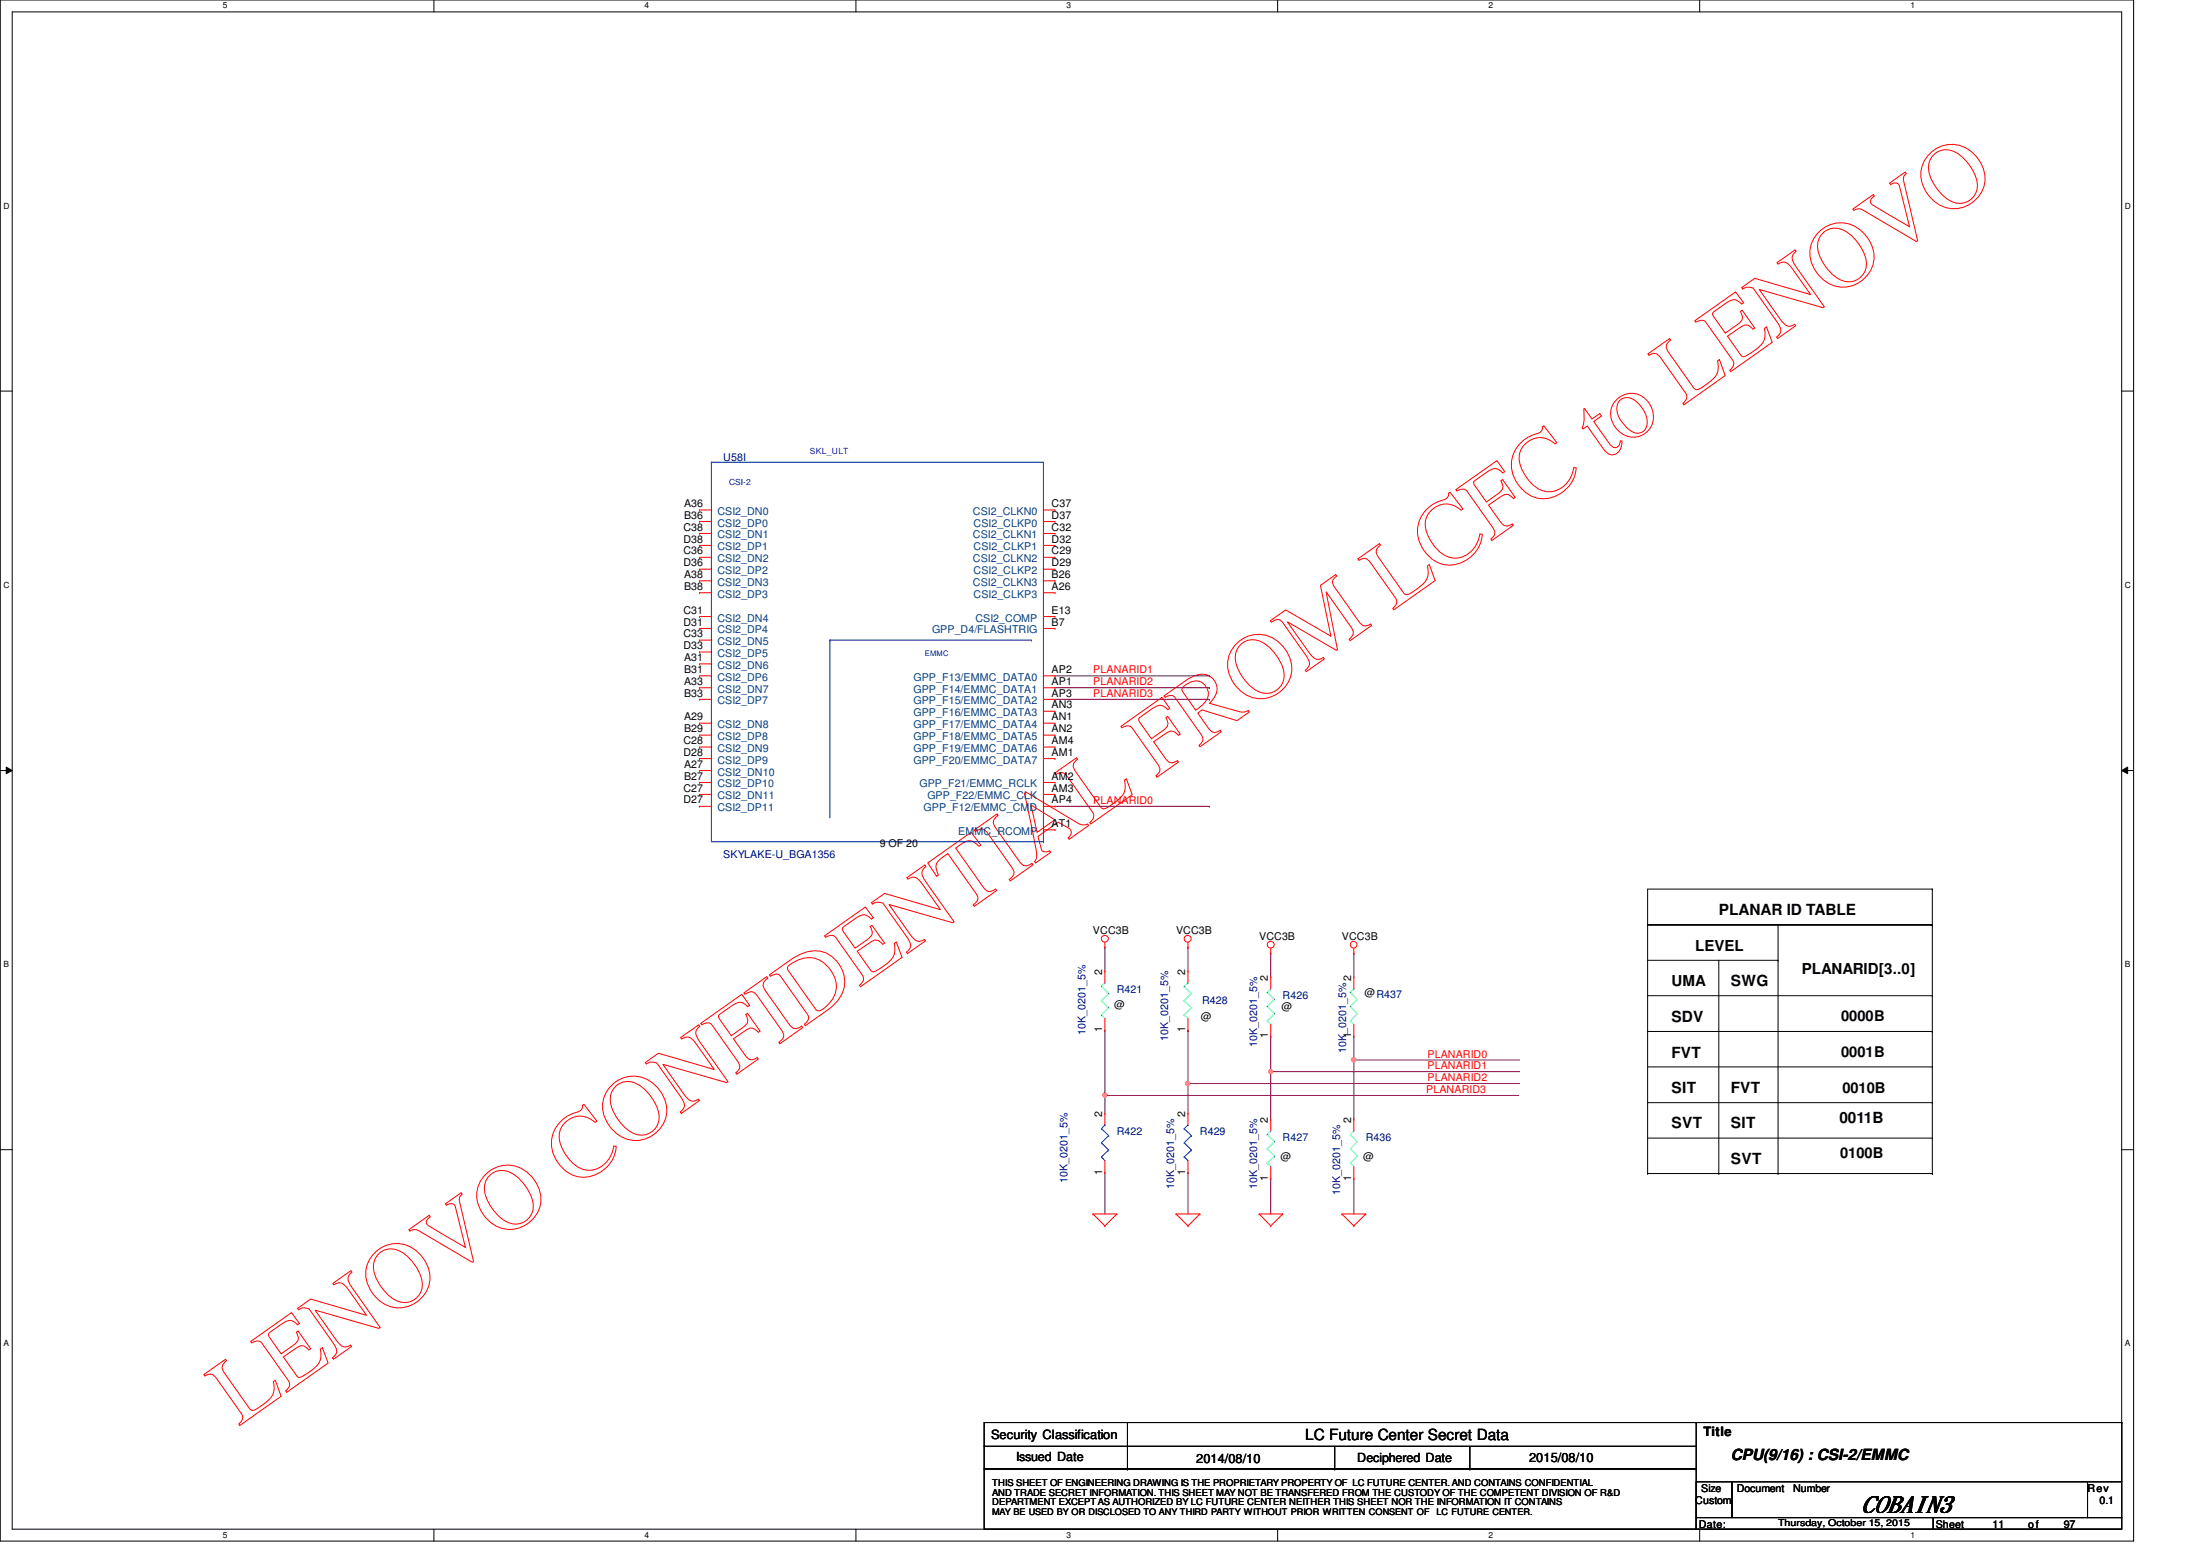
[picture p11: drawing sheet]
<svg xmlns="http://www.w3.org/2000/svg" width="297mm" height="210mm" viewBox="0 0 297 210" stroke-linecap="round" stroke-linejoin="round" font-family="sans-serif">
<path d="M0 0h288.1v208h-288.1zM1.6 1.6h284.9v204.8h-284.9z" fill="none" stroke="#000" stroke-width=".14"/>
<g fill="#fff">
<path d="M30.1 .2h.6v1.2h-.6z"/>
<path d="M30.1 206.6h.6v1.2h-.6z"/>
</g>
<path d="M58.6 0v1.6M58.6 206.4v1.6" fill="none" stroke="#000" stroke-width=".14"/>
<g fill="#fff">
<path d="M87 .2h.6v1.2h-.6z"/>
<path d="M87 206.6h.6v1.2h-.6z"/>
</g>
<path d="M115.6 0v1.6M115.6 206.4v1.6" fill="none" stroke="#000" stroke-width=".14"/>
<g fill="#fff">
<path d="M144 .2h.6v1.2h-.6z"/>
<path d="M144 206.6h.6v1.2h-.6z"/>
</g>
<path d="M172.5 0v1.6M172.5 206.4v1.6" fill="none" stroke="#000" stroke-width=".14"/>
<g fill="#fff">
<path d="M201 .2h.5v1.2h-.5z"/>
<path d="M201 206.6h.5v1.2h-.5z"/>
</g>
<path d="M229.5 0v1.6M229.5 206.4v1.6" fill="none" stroke="#000" stroke-width=".14"/>
<g fill="#fff">
<path d="M257.9 .2h.6v1.2h-.6z"/>
<path d="M257.9 206.6h.6v1.2h-.6z"/>
<path d="M.5 27.2h.7v1.2h-.7z"/>
<path d="M286.9 27.2h.8v1.2h-.8z"/>
<path d="M.5 78.4h.7v1.1h-.7z"/>
<path d="M286.9 78.4h.8v1.1h-.8z"/>
</g>
<path d="M0 52.8h1.6M286.5 52.8h1.6" fill="none" stroke="#000" stroke-width=".14"/>
<g fill="#fff">
<path d="M.5 129.6h.7v1.2h-.7z"/>
<path d="M286.9 129.6h.7v1.2h-.7z"/>
</g>
<path d="M0 104h1.6M.8 103.5l.8 .5-.8 .4zM286.5 104l.8-.5v.9zM286.5 104h1.6" fill="none" stroke="#000" stroke-width=".14"/>
<path d="M.8 103.5l.8 .5-.8 .4zM286.5 104l.8-.5v.9z" fill="#000"/>
<g fill="#fff">
<path d="M.5 180.8h.7v1.1h-.7z"/>
<path d="M286.9 180.8h.7v1.1h-.7z"/>
</g>
<g fill="none" stroke="#000" stroke-width=".14">
<path d="M222.5 124.8h38.4M222.5 134.4h38.4M222.5 129.6h17.6M222.5 139.2h38.4M232.1 129.6v28.8M240.1 129.6h.1M240.1 124.8v33.6M260.9 120h.1M260.9 124.8h.1M260.9 134.4h.1M260.9 139.2h.1M260.9 120h-38.4v38.4"/>
<path d="M260.9 120v38.4M0 155.2h1.6M222.5 158.4h.1M222.5 158.4h38.4M222.5 144h38.4M222.5 148.8h38.4M222.5 153.6h38.4M232.1 158.4h.1M240.1 158.4h.1M260.9 158.4h.1M260.9 144h.1M260.9 148.8h.1"/>
<path d="M260.9 153.6h.1M286.5 155.2h1.6"/>
</g>
<g fill="none" stroke="#800040" stroke-width=".14">
<path d="M142.4 91.2h20.9M142.4 92.8h20.9M142.4 94.4h20.9M163.3 91.2h.1M163.3 92.8h.1M163.3 94.4h.1M142.4 108.8h20.9M163.3 108.8h.1M171.6 128.7h.1M171.6 128.7v3.2M171.6 144.7h.1M171.6 159.1h.1"/>
<path d="M171.6 144.7v6.4M171.6 159.1v4.8M171.6 144.7h33.6M182.8 143.1h.1M182.8 143.1h22.4"/>
</g>
<circle cx="171.6" cy="144.6" r=".3" fill="#f0f"/>
<circle cx="171.6" cy="144.6" r=".3" fill="none" stroke="#f0f" stroke-width=".14"/>
<path d="M171.6 139.9h.1M171.6 139.9v4.8M182.8 139.9h.1M182.8 128.7h.1M182.8 128.7v3.2M182.8 139.9v11.2M182.8 159.1h.1M182.8 143.1h.1M182.8 159.1v4.8" fill="none" stroke="#800040" stroke-width=".14"/>
<circle cx="182.8" cy="143" r=".31" fill="#f0f"/>
<circle cx="182.8" cy="143" r=".31" fill="none" stroke="#f0f" stroke-width=".14"/>
<g fill="none" stroke="#800040" stroke-width=".14">
<path d="M149.2 127.8h.1M149.2 127.8v3.3M160.4 127.8h.1M160.4 127.8v3.3M149.2 147.9h.1M149.2 158.3h.1M149.2 147.9v2.4M149.2 158.3v5.6M160.4 146.3h.1M160.4 158.3h.1M160.4 146.3v4M160.4 158.3v5.6"/>
<path d="M160.4 146.3h44.8"/>
</g>
<circle cx="160.4" cy="146.3" r=".3" fill="#f0f"/>
<circle cx="160.4" cy="146.3" r=".3" fill="none" stroke="#f0f" stroke-width=".14"/>
<path d="M160.4 139.1h.1M160.4 139.1v7.2M149.2 147.9h.1M149.2 147.9h55.8" fill="none" stroke="#800040" stroke-width=".14"/>
<circle cx="149.2" cy="147.8" r=".3" fill="#f0f"/>
<circle cx="149.2" cy="147.8" r=".3" fill="none" stroke="#f0f" stroke-width=".14"/>
<path d="M149.2 139.1h.1M149.2 139.1v8.8" fill="none" stroke="#800040" stroke-width=".14"/>
<g fill="none" stroke="#f00" stroke-width=".14">
<path d="M94.4 68.8h.1M94.4 70.4h.1M94.4 72h.1M94.4 73.6h.1M94.4 75.2h.1M94.4 76.8h.1M94.4 78.4h.1M94.4 68.8h1.7M94.4 70.4h1.7M94.4 72h1.7M94.4 73.6h1.7M94.4 75.2h1.7"/>
<path d="M94.4 76.8h1.7M94.4 78.4h1.7M140.9 68.8h1.5M140.9 70.4h1.5M140.9 72h1.5M140.9 73.6h1.5M140.9 75.2h1.5M140.9 76.8h1.5M140.9 78.4h1.5M142.4 68.8h.1M142.4 70.4h.1M142.4 72h.1"/>
<path d="M142.4 73.6h.1M142.4 75.2h.1M142.4 76.8h.1M142.4 78.4h.1M94.4 80h.1M94.4 83.2h.1M94.4 84.8h.1M94.4 86.4h.1M94.4 88h.1M94.4 89.6h.1M94.4 91.2h.1M94.4 92.8h.1"/>
<path d="M94.4 94.4h.1M94.4 97.6h.1M94.4 99.2h.1M94.4 80h1.7M94.4 83.2h1.7M94.4 84.8h1.7M94.4 86.4h1.7M94.4 88h1.7M94.4 89.6h1.7M94.4 91.2h1.7M94.4 92.8h1.7M94.4 94.4h1.7"/>
<path d="M94.4 97.6h1.7M94.4 99.2h1.7M140.9 80h1.5M140.9 83.2h1.5M140.9 84.8h1.5M140.9 91.2h1.5M140.9 92.8h1.5M140.9 94.4h1.5M140.9 97.6h1.5M140.9 99.2h1.5M140.9 96h1.5M142.4 80h.1"/>
<path d="M142.4 83.2h.1M142.4 84.8h.1M142.4 91.2h.1M142.4 92.8h.1M142.4 94.4h.1M142.4 96h.1M142.4 97.6h.1M142.4 99.2h.1M94.4 100.8h.1M94.4 102.4h.1M94.4 104h.1M94.4 105.6h.1"/>
<path d="M94.4 107.2h.1M94.4 108.8h.1M94.4 100.8h1.7M94.4 102.4h1.7M94.4 104h1.7M94.4 105.6h1.7M94.4 107.2h1.7M94.4 108.8h1.7M140.9 100.8h1.5M140.9 102.4h1.5M140.9 105.6h1.5M140.9 107.2h1.5"/>
<path d="M140.9 108.8h1.5M140.9 112h1.5M142.4 100.8h.1M142.4 102.4h.1M142.4 105.6h.1M142.4 107.2h.1M142.4 108.8h.1M142.4 112h.1M149.2 127.8h.1M149.2 139.1h.1M149.2 131.1h.1M149.2 127.2v.6"/>
<path d="M149.2 131.1v1.6M149.2 137.5v1.6M160.4 127.8h.1M160.4 139.1h.1M160.4 131.1h.1M160.4 127.2v.6M160.4 131.1v1.6M160.4 137.5v1.6M171.6 128.7h.1M171.6 139.9h.1M171.6 131.9h.1M171.6 128v.7"/>
<path d="M171.6 131.9v1.6M171.6 138.3v1.6M182.8 128.7h.1M182.8 139.9h.1M182.8 131.9h.1M182.8 128v.7M182.8 131.9v1.6M182.8 138.3v1.6M149.2 158.3h.1M149.2 150.3h.1M149.2 150.3v1.5M149.2 156.7v1.6"/>
<path d="M160.4 158.3h.1M160.4 150.3h.1M160.4 150.3v1.5M160.4 156.7v1.6M171.6 159.1h.1M171.6 151.1h.1M171.6 151.1v1.6M171.6 157.5v1.6M182.8 159.1h.1M182.8 151.1h.1M182.8 151.1v1.6M182.8 157.5v1.6"/>
<path d="M147.6 163.9h.1M147.6 163.9h3.2M147.6 163.9l1.6 1.6M149.2 165.5h.1M150.8 163.9h.1M150.8 163.9l-1.6 1.6M158.8 163.9h.1M158.8 163.9h3.2M158.8 163.9l1.6 1.6M160.4 165.5h.1M162 163.9h.1M162 163.9l-1.6 1.6"/>
<path d="M170 163.9h.1M170 163.9h3.2M170 163.9l1.6 1.6M171.6 165.5h.1M173.2 163.9h.1M173.2 163.9l-1.6 1.6M181.2 163.9h.1M181.2 163.9h3.2M181.2 163.9l1.6 1.6M182.8 165.5h.1M184.4 163.9h.1M184.4 163.9l-1.6 1.6"/>
<circle cx="149.2" cy="126.7" r=".46"/>
<circle cx="160.4" cy="126.7" r=".46"/>
<circle cx="171.6" cy="127.5" r=".46"/>
<circle cx="182.8" cy="127.5" r=".45"/>
</g>
<g fill="none" stroke="#000" stroke-width=".14">
<path d="M132.9 192h96.1v3.2h-96.1zM132.9 195.2h96.1v3.1h-96.1zM132.9 198.3h96.1v8.1h-96.1zM152.2 195.2h.1M152.2 198.3h.1M152.2 192v6.3M180.2 198.3h.1M180.2 195.2v3.1M198.5 198.3h.1M198.5 195.2v3.1M228.9 192h57.6M286.5 192h.1"/>
<path d="M286.5 192v8M229 200h4.8v4.9h-4.8zM229 204.9h32v1.5h-32zM233.8 200h48.1v4.9h-48.1zM261 204.9h25.5v1.5h-25.5zM281.9 200h4.6v4.9h-4.6z"/>
</g>
<g fill="none" stroke="#00ff80" stroke-width=".14">
<path d="M148.7 137h.1M148.7 135.1h.1M148.7 133.1h.1M148.7 137l.5 .5M148.7 135.1l1 .9M148.7 133.1l1 1M149.2 132.7h.1M149.2 132.7l-.5 .4M149.7 136h.1M149.7 134.1h.1M149.7 136l-1 1M149.7 134.1l-1 1"/>
<path d="M159.9 137h.1M159.9 135.1h.1M159.9 133.1h.1M159.9 137l.5 .5M159.9 135.1l1 .9M159.9 133.1l1 1M160.4 132.7h.1M160.4 132.7l-.5 .4M160.9 136h.1M160.9 134.1h.1M160.9 136l-1 1M160.9 134.1l-1 1"/>
<path d="M171.1 137.8h.1M171.1 135.8h.1M171.1 133.9h.1M171.1 137.8l.5 .5M171.1 135.8l1 1M171.1 133.9l1 1M171.6 133.5h.1M171.6 133.5l-.5 .4M172.1 136.8h.1M172.1 134.9h.1M172.1 136.8l-1 1M172.1 134.9l-1 .9"/>
<path d="M182.3 137.8h.1M182.3 135.8h.1M182.3 133.9h.1M182.3 137.8l.5 .5M182.3 135.8l1 1M182.3 133.9l1 1M182.8 133.5h.1M182.8 133.5l-.5 .4M183.3 136.8h.1M183.3 134.9h.1M183.3 136.8l-1 1M183.3 134.9l-1 .9"/>
<path d="M171.1 157h.1M171.1 155.1h.1M171.1 153.2h.1M171.1 157l.5 .5M171.1 155.1l1 .9M171.1 153.2l1 .9M171.6 152.7h.1M171.6 152.7l-.5 .5M172.1 156h.1M172.1 154.1h.1M172.1 156l-1 1M172.1 154.1l-1 1"/>
</g>
<g fill="none" stroke="#00f" stroke-width=".14">
<path d="M96.1 62.4h.1M96.1 62.4v51.2h44.8M96.1 62.4h44.8M140.9 62.4h.1M140.9 62.4v51.2M112.1 86.4h.1M112.1 86.4v24M112.1 86.4h27.2M139.3 86.4h.1M140.9 113.6h.1M148.7 156.2h.1M148.7 154.3h.1"/>
<path d="M148.7 152.4h.1M148.7 156.2l.5 .5M148.7 154.3l1 .9M148.7 152.4l1 .9M149.2 151.8h.1M149.2 151.8l-.5 .6M149.7 155.2h.1M149.7 153.3h.1M149.7 155.2l-1 1M149.7 153.3l-1 1M159.9 156.2h.1M159.9 154.3h.1"/>
<path d="M159.9 152.4h.1M159.9 156.2l.5 .5M159.9 154.3l1 .9M159.9 152.4l1 .9M160.4 151.8h.1M160.4 151.8l-.5 .6M160.9 155.2h.1M160.9 153.3h.1M160.9 155.2l-1 1M160.9 153.3l-1 1"/>
</g>
<path d="M182.3 157h.1M182.3 155.1h.1M182.3 153.2h.1M182.3 157l.5 .5M182.3 155.1l1 .9M182.3 153.2l1 .9M182.8 152.7h.1M182.8 152.7l-.5 .5M183.3 156h.1M183.3 154.1h.1M183.3 156l-1 1M183.3 154.1l-1 1" fill="none" stroke="#80ff80" stroke-width=".14"/>
<circle cx="171.6" cy="144.6" r=".3" fill="#f0f"/>
<circle cx="171.6" cy="144.6" r=".3" fill="none" stroke="#f0f" stroke-width=".14"/>
<circle cx="182.8" cy="143" r=".31" fill="#f0f"/>
<circle cx="182.8" cy="143" r=".31" fill="none" stroke="#f0f" stroke-width=".14"/>
<circle cx="160.4" cy="146.3" r=".3" fill="#f0f"/>
<circle cx="160.4" cy="146.3" r=".3" fill="none" stroke="#f0f" stroke-width=".14"/>
<circle cx="149.2" cy="147.8" r=".3" fill="#f0f"/>
<circle cx="149.2" cy="147.8" r=".3" fill="none" stroke="#f0f" stroke-width=".14"/>
<text font-size="12.7" fill="#f00" x="32.2" y="192.5" transform="rotate(-35 32.2 192.5)">LENOVO CONFIDENTIAL FROM LCFC to LENOVO</text>
<text font-size="3.2" x="251.4" y="204">COBAIN3</text>
<g font-size="2.1">
<text x="232.1" y="123.5">PLANAR ID TABLE</text>
<text x="225.7" y="137.9">SDV</text>
<text x="233.7" y="133.1">SWG</text>
<text x="225.7" y="142.7">FVT</text>
<text x="225.7" y="147.5">SIT</text>
<text x="233.7" y="147.5">FVT</text>
<text x="225.7" y="152.3">SVT</text>
<text x="233.7" y="152.3">SIT</text>
<text x="248.4" y="151.6">0011B</text>
<text x="233.7" y="157.1">SVT</text>
<text x="176.2" y="194.4">LC Future Center Secret Data</text>
<text x="233.7" y="197.1">CPU(9/16) : CSI-2/EMMC</text>
</g>
<g font-size="2">
<text x="228.9" y="128.3">LEVEL</text>
<text x="243.3" y="131.5">PLANARID[3..0]</text>
<text x="225.7" y="133.1">UMA</text>
<text x="248.6" y="137.9">0000B</text>
<text x="248.6" y="142.7">0001B</text>
<text x="248.7" y="147.5">0010B</text>
<text x="248.5" y="156.3">0100B</text>
</g>
<g font-size="1.7">
<text x="133.8" y="194.3">Security Classification</text>
<text x="137.2" y="197.2">Issued Date</text>
<text x="161.5" y="197.5">2014/08/10</text>
<text x="183.3" y="197.4">Deciphered Date</text>
<text x="206.5" y="197.3">2015/08/10</text>
<text x="230" y="193.8">Title</text>
</g>
<g font-size="1.4" fill="#000080">
<text x="97.7" y="62.2">U58I</text>
<text x="97.7" y="115.8">SKYLAKE-U_BGA1356</text>
<text x="150.8" y="134">R421</text>
<text x="162.3" y="135.5">R428</text>
<text x="173.2" y="134.8">R426</text>
<text x="146.6" y="139.7" transform="rotate(-90 146.6 139.7)">10K_0201_5%</text>
<text x="157.7" y="140.5" transform="rotate(-90 157.7 140.5)">10K_0201_5%</text>
<text x="169.8" y="141.3" transform="rotate(-90 169.8 141.3)">10K_0201_5%</text>
<text x="181.7" y="142.1" transform="rotate(-90 181.7 142.1)">10K_0201_5%</text>
<text x="150.8" y="153.2">R422</text>
<text x="162" y="153.2">R429</text>
<text x="173.2" y="154">R427</text>
<text x="184.4" y="154">R436</text>
<text x="144.1" y="159.7" transform="rotate(-90 144.1 159.7)">10K_0201_5%</text>
<text x="158.5" y="160.5" transform="rotate(-90 158.5 160.5)">10K_0201_5%</text>
<text x="169.8" y="160.5" transform="rotate(-90 169.8 160.5)">10K_0201_5%</text>
<text x="180.9" y="161.3" transform="rotate(-90 180.9 161.3)">10K_0201_5%</text>
</g>
<g font-size="1.4">
<text x="92.3" y="71.6">C38</text>
<text x="92.4" y="68.5">A36</text>
<text x="92.4" y="70">B36</text>
<text x="142" y="68.5">C37</text>
<text x="142" y="70">D37</text>
<text x="142" y="71.6">C32</text>
<text x="92.3" y="73.2">D38</text>
<text x="92.3" y="74.8">C36</text>
<text x="92.3" y="76.5">D36</text>
<text x="142" y="73.2">D32</text>
<text x="142" y="74.8">C29</text>
<text x="142" y="76.5">D29</text>
<text x="92.3" y="82.8">C31</text>
<text x="92.4" y="78">A38</text>
<text x="92.4" y="79.6">B38</text>
<text x="142" y="78">B26</text>
<text x="142" y="79.6">A26</text>
<text x="142" y="82.8">E13</text>
<text x="92.3" y="84.5">D31</text>
<text x="92.3" y="86">C33</text>
<text x="92.3" y="87.6">D33</text>
<text x="92.4" y="89.2">A31</text>
<text x="142" y="84.5">B7</text>
<text x="92.4" y="90.8">B31</text>
<text x="92.4" y="92.5">A33</text>
<text x="92.4" y="94">B33</text>
<text x="142" y="90.8">AP2</text>
<text x="142" y="92.5">AP1</text>
<text x="142" y="94">AP3</text>
<text x="142" y="95.6">AN3</text>
<text x="92.3" y="100.5">C28</text>
<text x="92.4" y="97.2">A29</text>
<text x="92.4" y="98.8">B29</text>
<text x="142" y="97.2">AN1</text>
<text x="142" y="98.8">AN2</text>
<text x="142" y="100.5">AM4</text>
<text x="92.3" y="102">D28</text>
<text x="92.3" y="106.8">C27</text>
<text x="92.4" y="103.6">A27</text>
<text x="92.4" y="105.2">B27</text>
<text x="142" y="102">AM1</text>
<text x="142" y="105.2">AM2</text>
<text x="142" y="106.8">AM3</text>
<text x="92.3" y="108.5">D27</text>
<text x="142" y="108.5">AP4</text>
<text x="142" y="111.6">AT1</text>
<text x="118.8" y="114.3">9 OF 20</text>
<text x="147.6" y="126">VCC3B</text>
<text x="148.8" y="131.6" transform="rotate(-90 148.8 131.6)">2</text>
<text x="158.8" y="126">VCC3B</text>
<text x="160" y="131.6" transform="rotate(-90 160 131.6)">2</text>
<text x="170" y="126.8">VCC3B</text>
<text x="181.2" y="126.8">VCC3B</text>
<text x="150.4" y="136.1">@</text>
<text x="162.1" y="137.7">@</text>
<text x="171.2" y="132.4" transform="rotate(-90 171.2 132.4)">2</text>
<text x="173" y="136.3">@</text>
<text x="182.4" y="132.4" transform="rotate(-90 182.4 132.4)">2</text>
<text x="184.2" y="134.5">@R437</text>
<text x="148.8" y="139.4" transform="rotate(-90 148.8 139.4)">1</text>
<text x="160" y="139.4" transform="rotate(-90 160 139.4)">1</text>
<text x="171.2" y="140.2" transform="rotate(-90 171.2 140.2)">1</text>
<text x="182.4" y="140.2" transform="rotate(-90 182.4 140.2)">1</text>
<text x="148.8" y="150.7" transform="rotate(-90 148.8 150.7)">2</text>
<text x="160" y="150.7" transform="rotate(-90 160 150.7)">2</text>
<text x="171.2" y="151.6" transform="rotate(-90 171.2 151.6)">2</text>
<text x="182.4" y="151.6" transform="rotate(-90 182.4 151.6)">2</text>
<text x="148.8" y="158.6" transform="rotate(-90 148.8 158.6)">1</text>
<text x="160" y="158.6" transform="rotate(-90 160 158.6)">1</text>
<text x="171.2" y="159.4" transform="rotate(-90 171.2 159.4)">1</text>
<text x="172.9" y="156.6">@</text>
<text x="182.4" y="159.4" transform="rotate(-90 182.4 159.4)">1</text>
<text x="184.1" y="156.6">@</text>
<text x="228.9" y="203">Custom</text>
<text x="229.7" y="201.4">Size</text>
<text x="234.5" y="201.4">Document</text>
<text x="242.1" y="201.4">Number</text>
<text x="281.9" y="201.4">Rev</text>
<text x="283.5" y="203">0.1</text>
<text x="229.4" y="206.2">Date:</text>
<text x="261.4" y="206.2">Sheet</text>
<text x="269" y="206.2">11</text>
<text x="273.9" y="206.2">of</text>
<text x="278.6" y="206.2">97</text>
</g>
<g font-size="1.4" fill="#004080">
<text x="96.9" y="69.5">CSI2_DN0</text>
<text x="96.9" y="71.1">CSI2_DP0</text>
<text x="131.4" y="69.5">CSI2_CLKN0</text>
<text x="131.4" y="71.1">CSI2_CLKP0</text>
<text x="96.9" y="72.7">CSI2_DN1</text>
<text x="96.9" y="74.3">CSI2_DP1</text>
<text x="96.9" y="75.9">CSI2_DN2</text>
<text x="96.9" y="77.5">CSI2_DP2</text>
<text x="131.4" y="72.7">CSI2_CLKN1</text>
<text x="131.4" y="75.9">CSI2_CLKN2</text>
<text x="131.4" y="74.3">CSI2_CLKP1</text>
<text x="131.4" y="77.5">CSI2_CLKP2</text>
<text x="96.9" y="79.1">CSI2_DN3</text>
<text x="96.9" y="80.7">CSI2_DP3</text>
<text x="96.9" y="83.9">CSI2_DN4</text>
<text x="131.4" y="79.1">CSI2_CLKN3</text>
<text x="131.4" y="80.7">CSI2_CLKP3</text>
<text x="131.7" y="83.9">CSI2_COMP</text>
<text x="96.9" y="85.5">CSI2_DP4</text>
<text x="96.9" y="87.1">CSI2_DN5</text>
<text x="96.9" y="88.7">CSI2_DP5</text>
<text x="125.9" y="85.5">GPP_D4/FLASHTRIG</text>
<text x="96.9" y="90.3">CSI2_DN6</text>
<text x="96.9" y="91.9">CSI2_DP6</text>
<text x="96.9" y="93.5">CSI2_DN7</text>
<text x="96.9" y="95.1">CSI2_DP7</text>
<text x="123.4" y="91.9">GPP_F13/EMMC_DATA0</text>
<text x="123.4" y="93.5">GPP_F14/EMMC_DATA1</text>
<text x="123.4" y="95.1">GPP_F15/EMMC_DATA2</text>
<text x="96.9" y="98.3">CSI2_DN8</text>
<text x="96.9" y="99.9">CSI2_DP8</text>
<text x="96.9" y="101.5">CSI2_DN9</text>
<text x="123.4" y="96.7">GPP_F16/EMMC_DATA3</text>
<text x="123.4" y="98.3">GPP_F17/EMMC_DATA4</text>
<text x="123.4" y="99.9">GPP_F18/EMMC_DATA5</text>
<text x="123.4" y="101.5">GPP_F19/EMMC_DATA6</text>
<text x="96.9" y="103.1">CSI2_DP9</text>
<text x="96.9" y="104.7">CSI2_DN10</text>
<text x="96.9" y="106.3">CSI2_DP10</text>
<text x="96.9" y="107.9">CSI2_DN11</text>
<text x="123.4" y="103.1">GPP_F20/EMMC_DATA7</text>
<text x="124.2" y="106.3">GPP_F21/EMMC_RCLK</text>
<text x="125.2" y="107.9">GPP_F22/EMMC_CLK</text>
<text x="96.9" y="109.5">CSI2_DP11</text>
<text x="124.7" y="109.5">GPP_F12/EMMC_CMD</text>
<text x="129.4" y="112.7">EMMC_RCOMP</text>
</g>
<g font-size="1.4" fill="#f00">
<text x="147.6" y="90.9">PLANARID1</text>
<text x="147.6" y="92.5">PLANARID2</text>
<text x="147.6" y="94.1">PLANARID3</text>
<text x="147.6" y="108.5">PLANARID0</text>
<text x="192.7" y="142.7">PLANARID0</text>
<text x="192.6" y="147.5">PLANARID3</text>
<text x="192.7" y="144.3">PLANARID1</text>
<text x="192.7" y="145.9">PLANARID2</text>
</g>
<g font-size="1.3">
<text x="134" y="200.6">THIS SHEET OF ENGINEERING DRAWING IS THE PROPRIETARY PROPERTY OF LC FUTURE CENTER. AND CONTAINS CONFIDENTIAL</text>
<text x="134" y="201.9">AND TRADE SECRET INFORMATION. THIS SHEET MAY NOT BE TRANSFERED FROM THE CUSTODY OF THE COMPETENT DIVISION OF R&amp;D</text>
<text x="134" y="203.2">DEPARTMENT EXCEPT AS AUTHORIZED BY LC FUTURE CENTER NEITHER THIS SHEET NOR THE INFORMATION IT CONTAINS</text>
<text x="240.1" y="206">Thursday, October 15, 2015</text>
</g>
<g font-size="1.2">
<text x="134" y="204.5">MAY BE USED BY OR DISCLOSED TO ANY THIRD PARTY WITHOUT PRIOR WRITTEN CONSENT OF</text>
<text x="194" y="204.5">LC FUTURE CENTER.</text>
</g>
<g font-size="1.1">
<text x="30.1" y="1.1">5</text>
<text x="87" y="1.1">4</text>
<text x="144" y="1.1">3</text>
<text x="201" y="1.1">2</text>
<text x="257.9" y="1.1">1</text>
<text x=".5" y="28.2">D</text>
<text x="286.9" y="28.2">D</text>
<text x=".5" y="79.3">C</text>
<text x="286.9" y="79.3">C</text>
<text x=".5" y="130.6">B</text>
<text x="286.9" y="130.6">B</text>
<text x=".5" y="181.7">A</text>
<text x="286.9" y="181.7">A</text>
<text x="30.1" y="207.6">5</text>
<text x="87" y="207.6">4</text>
<text x="144" y="207.6">3</text>
<text x="201" y="207.6">2</text>
<text x="257.9" y="207.6">1</text>
</g>
<g font-size="1.1" fill="#00f">
<text x="98.5" y="65.5">CSI-2</text>
<text x="109.3" y="61.3">SKL_ULT</text>
</g>
<text font-size="1" fill="#00f" x="124.9" y="88.6">EMMC</text>
</svg>
